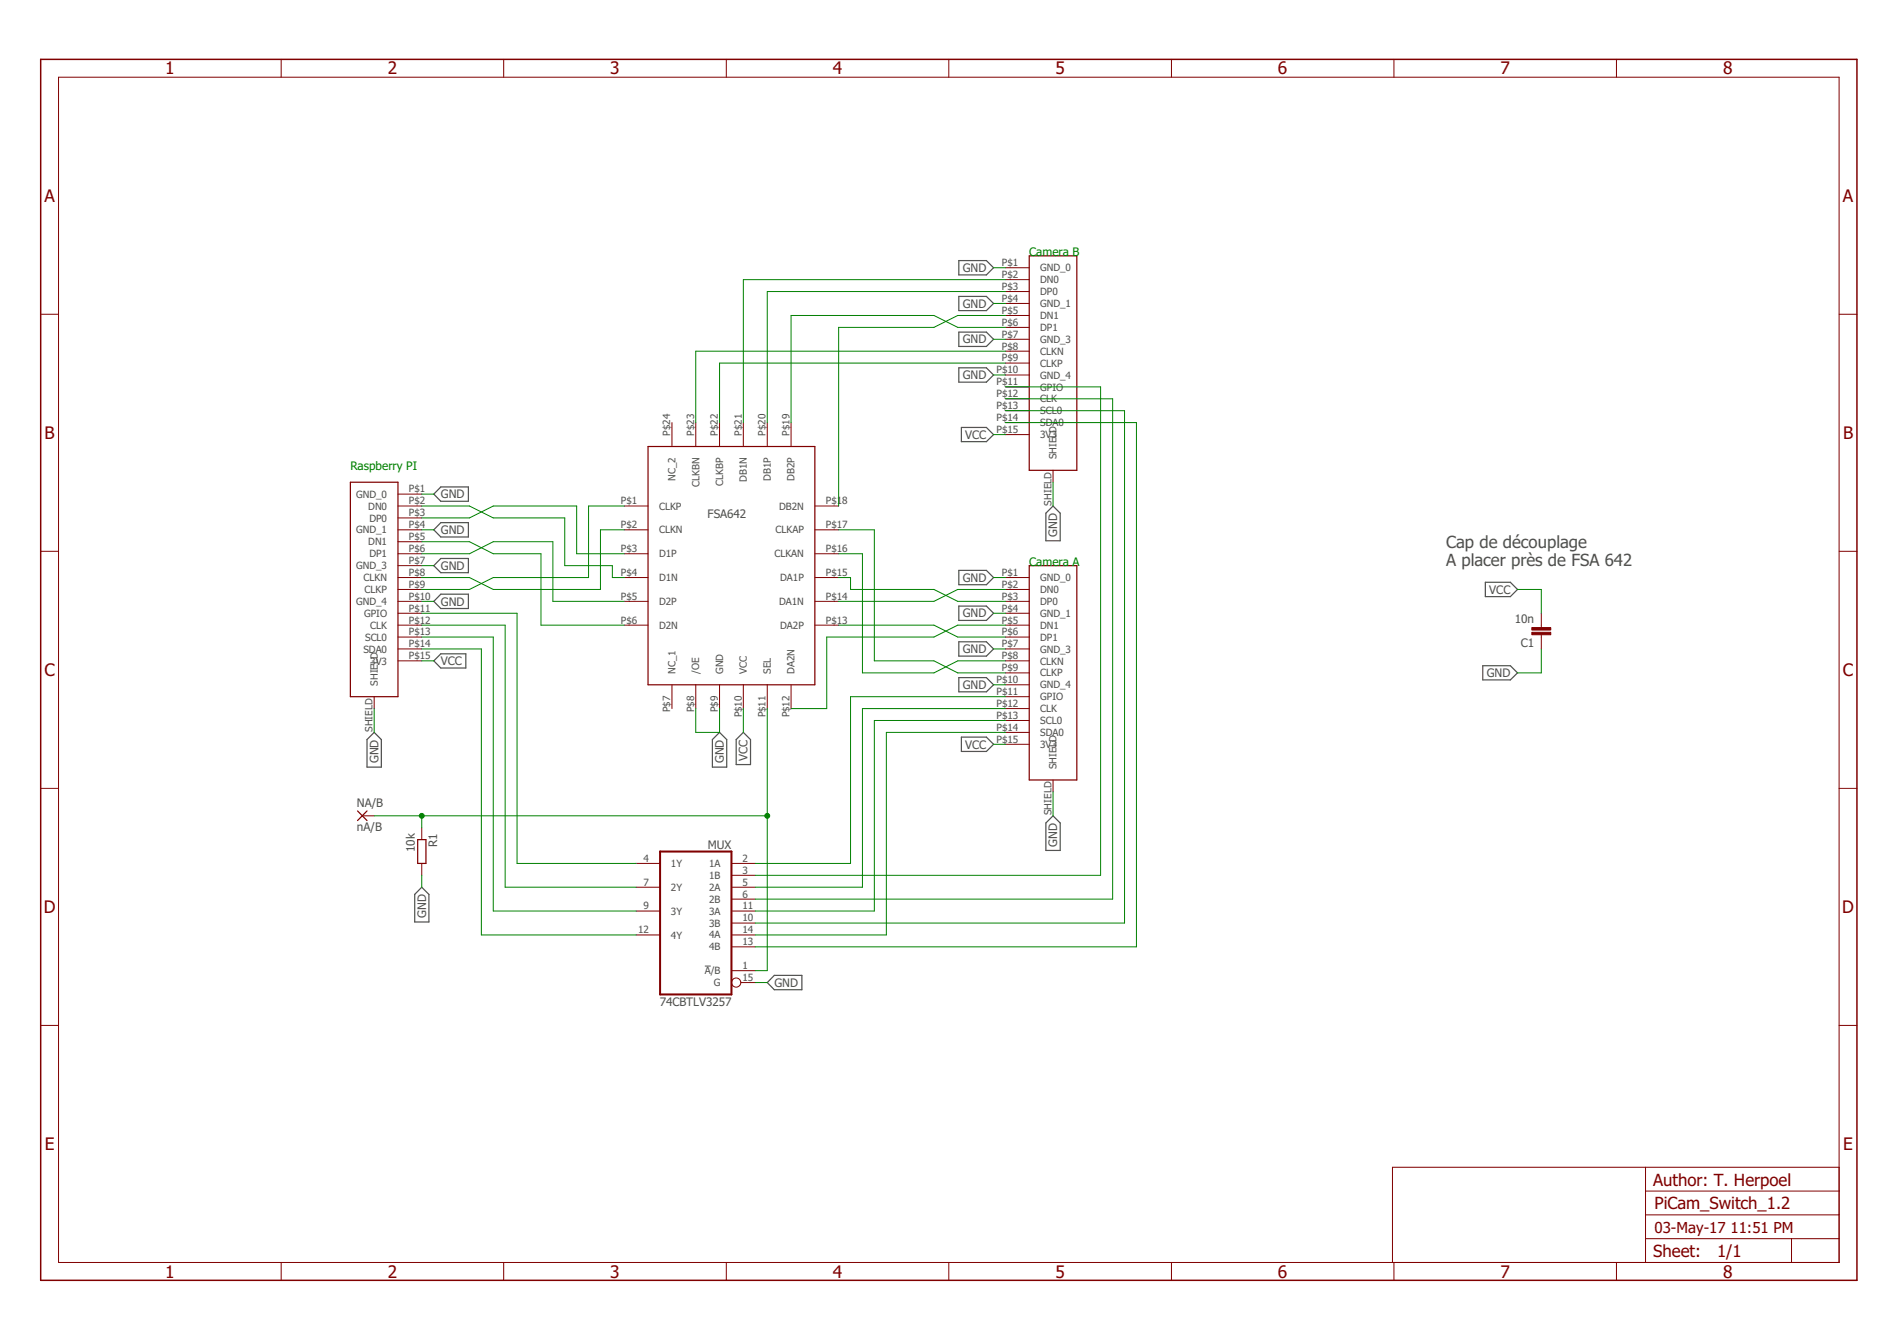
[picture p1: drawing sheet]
<svg xmlns="http://www.w3.org/2000/svg" width="297mm" height="210mm" viewBox="0 0 297 210" stroke-linecap="round" stroke-linejoin="round" font-family="sans-serif">
<path d="M110.4 151.2h.9" fill="none" stroke="#505050" stroke-width=".16"/>
<g fill="none" stroke="#505050" stroke-width=".19">
<path d="M150.1 40.8h4.4l1.1 1.1-1.1 1.1h-4.4zM150.1 46.4h4.4l1.1 1.1-1.1 1.1h-4.4zM150.1 52h4.4l1.1 1.1-1.1 1.1h-4.4zM150.1 57.6h4.4l1.1 1.1-1.1 1.1h-4.4zM69 76.2h4.3v2.3h-4.3l-1.1-1.2zM150.5 66.9h4l1.1 1.1-1.1 1.1h-4zM69 81.8h4.3v2.3h-4.3l-1.1-1.2zM69 87.4h4.3v2.2h-4.3l-1.1-1.1zM69 93h4.3v2.2h-4.3l-1.1-1.1zM150.1 89.3h4.4l1.1 1.1-1.1 1.1h-4.4zM150.1 94.9h4.4l1.1 1.1-1.1 1.1h-4.4zM163.8 80.3l1.1-1.1 1.1 1.1v4.3h-2.2z"/>
<path d="M232.6 91.1h3.9l1.1 1.2-1.1 1.1h-3.9zM58.6 114.6l1.1 1.2v4.3h-2.2v-4.3zM69 102.3h3.9v2.3h-3.9l-1.1-1.2zM111.5 115.8l1.2-1.2 1.1 1.2v4.3h-2.3zM116.4 114.6l1.1 1.2v3.9h-2.2v-3.9zM150.1 100.5h4.4l1.1 1.1-1.1 1.1h-4.4zM150.1 106.1h4.4l1.1 1.1-1.1 1.1h-4.4zM150.5 115.4h4l1.1 1.1-1.1 1.1h-4zM232.2 104.2h4.3l1.1 1.1-1.1 1.1h-4.3zM66 138.9l1.2 1.1v4.3h-2.3v-4.3zM164.9 127.7l1.1 1.1v4.3h-2.2v-4.3zM121.2 152.7h4.4v2.2h-4.4l-1.1-1.1z"/>
</g>
<path d="M161.2 40h7.4v33.6h-7.4zM54.9 75.5h7.4v33.6h-7.4zM101.5 69.9h26.1v37.3h-26.1zM161.2 88.5h7.4v33.6h-7.4zM56 126.9l1.5 1.5M57.5 126.9l-1.5 1.5M65.4 131.4h1.3v3.7h-1.3z" fill="none" stroke="#800000" stroke-width=".19"/>
<g fill="none" stroke="#800000" stroke-width=".16">
<path d="M9.2 12.1h278.8v185.5h-278.8zM44 9.3v2.8M78.9 9.3v2.8M113.7 9.3v2.8M148.6 9.3v2.8M183.4 9.3v2.8M218.3 9.3v2.8M253.1 9.3v2.8M6.4 49.2h2.8M157.4 41.9h3.8M157.4 43.8h3.8M157.4 45.6h3.8"/>
<path d="M157.4 47.5h3.8M157.4 49.4h3.8M157.4 51.2h3.8M157.4 53.1h3.8M157.4 55h3.8M157.4 56.8h3.8M157.4 58.7h3.8M288 49.2h2.8M62.3 79.2h3.7M62.3 77.3h3.7M97.7 79.2h3.8M105.2 66.1v3.8"/>
<path d="M108.9 66.1v3.8M112.7 66.1v3.8M116.4 66.1v3.8M120.1 66.1v3.8M123.9 66.1v3.8M127.6 79.2h3.7M157.4 60.6h3.8M157.4 62.4h3.8M157.4 64.3h3.8M157.4 66.1h3.8M157.4 68h3.8M164.9 73.6v1.9"/>
<path d="M6.4 86.3h2.8M62.3 82.9h3.7M62.3 86.7h3.7M62.3 90.4h3.7M62.3 94.1h3.7M62.3 97.9h3.7M62.3 92.3h3.7M62.3 96h3.7M62.3 99.7h3.7M62.3 81.1h3.7M62.3 84.8h3.7M62.3 88.5h3.7"/>
<path d="M97.7 82.9h3.8M97.7 86.7h3.8M97.7 90.4h3.8M97.7 94.1h3.8M97.7 97.9h3.8M127.6 82.9h3.7M127.6 86.7h3.7M127.6 90.4h3.7M127.6 94.1h3.7M127.6 97.9h3.7M157.4 90.4h3.8M157.4 94.1h3.8"/>
<path d="M157.4 97.9h3.8M157.4 92.3h3.8M157.4 96h3.8M157.4 99.7h3.8M241.3 96v2.2M241.3 99.4v2.2M288 86.3h2.8M58.6 109.1v1.8M62.3 101.6h3.7M62.3 103.4h3.7M105.2 107.2v3.7M108.9 107.2v3.7"/>
<path d="M112.7 107.2v3.7M116.4 107.2v3.7M120.1 107.2v3.7M123.9 107.2v3.7M157.4 101.6h3.8M157.4 103.4h3.8M157.4 105.3h3.8M157.4 107.2h3.8M157.4 109.1h3.8M157.4 110.9h3.8M157.4 112.8h3.8M157.4 114.6h3.8"/>
<path d="M157.4 116.5h3.8M6.4 123.4h2.8M56.7 127.7h1.9M66 129.6v1.8M66 135.1v1.9M99.6 135.1h3.8M99.6 138.9h3.8M114.5 135.1h3.8M114.5 137h3.8M114.5 138.9h3.8M164.9 122.1v1.9M288 123.4h2.8"/>
<path d="M99.6 142.6h3.8M99.6 146.3h3.8M114.5 151.9h3.8M114.5 140.7h3.8M114.5 142.6h3.8M114.5 144.5h3.8M114.5 146.3h3.8M114.5 148.2h3.8M116 153.8h2.3M6.4 160.5h2.8M288 160.5h2.8M44 197.6v2.8"/>
<path d="M78.9 197.6v2.8M113.7 197.6v2.8M148.6 197.6v2.8M183.4 197.6v2.8M218.3 197.6v2.8M253.1 197.6v2.8M257.7 193.9h30.3M257.7 182.7v14.9M257.7 190.2h30.3M257.7 186.4h30.3M280.5 193.9v3.7M288 182.7h-70v14.9"/>
<circle cx="115.3" cy="153.8" r=".72"/>
</g>
<g fill="#800000" stroke="#800000" stroke-width=".16">
<path d="M239.9 98.2h2.9v.4h-2.9z"/>
<path d="M239.9 99h2.9v.4h-2.9z"/>
</g>
<path d="M103.4 133.3h11.1v22.4h-11.1z" fill="none" stroke="#800000" stroke-width=".32"/>
<path d="M6.4 9.3h284.4v191.1h-284.4z" fill="none" stroke="#800000" stroke-width=".23"/>
<g fill="none" stroke="#008000" stroke-width=".16">
<path d="M155.6 41.9h1.8M155.6 47.5h1.8M155.6 53.1h1.8M155.6 58.7h1.8M157.4 56.8h-44.7v9.3M157.4 55h-48.5v11.1M157.4 43.8h-41v22.3M157.4 49.4h-7.4l-3.8 1.8h-14.9v28M157.4 51.2h-7.4l-3.8-1.8h-22.3v16.7M157.4 45.6h-37.3v20.5M66 77.3h1.9M66 79.2h7.5l3.7 1.9h11.2v7.4h7.5v1.9h1.8"/>
<path d="M97.7 79.2h-5.5v11.2h-15l-3.7 1.9h-7.5M155.6 68h1.8M157.4 60.6h14.9v76.4h-54M157.4 62.4h16.8v78.3h-55.9M157.4 64.3h18.7v80.2h-57.8M157.4 66.1h20.5v82.1h-59.6M164.9 75.5v3.7M66 82.9h1.9M66 88.5h1.9M66 94.1h1.9M66 86.7h7.5l3.7-1.9h9.4v9.3h11.1M66 96h15v39.1h18.6"/>
<path d="M66 81.1h7.5l3.7-1.9h13.1v7.5h7.4M66 84.8h7.5l3.7 1.9h7.5v11.2h13M66 97.9h13.1v41h20.5M66 99.7h11.2v42.9h22.4M97.7 82.9h-3.7v9.4h-16.8l-3.7-1.9h-7.5M131.3 82.9h5.6v20.5h9.3l3.8 1.9h7.4M131.3 90.4h1.9v1.9h13l3.8 1.8h7.4M131.3 86.7h3.7v18.6h11.2l3.8-1.9h7.4M131.3 97.9h14.9l3.8 1.8h7.4M155.6 90.4h1.8M155.6 96h1.8M157.4 92.3h-7.4l-3.8 1.8h-14.9"/>
<path d="M157.4 97.9h-7.4l-3.8 1.8h-16.7v11.2h-5.6M237.6 92.3h3.7v3.7M58.6 110.9v3.7M66 101.6h9.4v44.7h24.2M66 103.4h1.9M108.9 110.9v3.7h3.8v-3.7M116.4 110.9v3.7M120.1 110.9v41h-1.8M155.6 101.6h1.8M155.6 107.2h1.8M155.6 116.5h1.8M157.4 114.6h-18.6v31.7h-20.5"/>
<path d="M157.4 110.9h-22.4v28h-16.7M157.4 112.8h-20.5v29.8h-18.6M157.4 109.1h-24.2v26h-14.9M241.3 101.6v3.7h-3.7M58.6 127.7h61.5M66 127.7v1.9M66 137v1.9M164.9 124v3.7M118.3 153.8h1.8"/>
</g>
<g fill="#008000" stroke="#008000" stroke-width=".16">
<circle cx="120.1" cy="127.7" r=".38"/>
<circle cx="66" cy="127.7" r=".38"/>
</g>
<g font-size="2.7" fill="#800000">
<text x="25.9" y="11.6">1</text>
<text x="60.7" y="11.6">2</text>
<text x="95.6" y="11.6">3</text>
<text x="130.4" y="11.6">4</text>
<text x="165.3" y="11.6">5</text>
<text x="200.1" y="11.6">6</text>
<text x="235" y="11.6">7</text>
<text x="269.8" y="11.6">8</text>
<text x="7" y="31.6">A</text>
<text x="288.6" y="31.6">A</text>
<text x="7" y="68.7">B</text>
<text x="288.6" y="68.7">B</text>
<text x="7" y="105.8">C</text>
<text x="288.6" y="105.8">C</text>
<text x="6.9" y="142.9">D</text>
<text x="288.5" y="142.9">D</text>
<text x="7" y="180">E</text>
<text x="288.6" y="180">E</text>
<text x="25.9" y="200">1</text>
<text x="60.7" y="200">2</text>
<text x="95.6" y="200">3</text>
<text x="130.4" y="200">4</text>
<text x="165.3" y="200">5</text>
<text x="200.1" y="200">6</text>
<text x="235" y="200">7</text>
<text x="269.8" y="200">8</text>
</g>
<g font-size="2.6" fill="#505050">
<text x="226.4" y="85.7">Cap de découplage</text>
<text x="226.4" y="88.5">A placer près de FSA 642</text>
</g>
<g font-size="2.6" fill="#800000">
<text x="258.9" y="185.6">Author: T. Herpoel</text>
<text x="259.1" y="189.2">PiCam_Switch_1.2</text>
<text x="258.9" y="196.8">Sheet:</text>
<text x="268.9" y="196.7">1/1</text>
</g>
<g font-size="2.4" fill="#800000">
<text x="259.1" y="193">03-May-17</text>
<text x="271" y="193">11:51 PM</text>
</g>
<g font-size="1.8" fill="#008000">
<text x="161.2" y="40">Camera B</text>
<text x="54.9" y="73.6">Raspberry PI</text>
<text x="161.2" y="88.5">Camera A</text>
</g>
<g font-size="1.8" fill="#505050">
<text x="150.7" y="42.6">GND</text>
<text x="150.7" y="48.2">GND</text>
<text x="150.7" y="53.8">GND</text>
<text x="150.7" y="59.4">GND</text>
<text x="151.1" y="68.7">VCC</text>
<text x="69" y="78">GND</text>
<text x="69" y="83.6">GND</text>
<text x="110.8" y="81.1">FSA642</text>
<text x="69" y="89.2">GND</text>
<text x="165.5" y="84" transform="rotate(-90 165.5 84)">GND</text>
<text x="69" y="94.8">GND</text>
<text x="150.7" y="91.1">GND</text>
<text x="233.2" y="92.9">VCC</text>
<text x="150.7" y="96.7">GND</text>
<text x="237.2" y="97.6">10n</text>
<text x="238.1" y="101.3">C1</text>
<text x="69" y="104.1">VCC</text>
<text x="150.7" y="102.2">GND</text>
<text x="150.7" y="107.8">GND</text>
<text x="232.8" y="106">GND</text>
<text x="59.3" y="119.5" transform="rotate(-90 59.3 119.5)">GND</text>
<text x="113.3" y="119.5" transform="rotate(-90 113.3 119.5)">GND</text>
<text x="117.1" y="119.1" transform="rotate(-90 117.1 119.1)">VCC</text>
<text x="151.1" y="117.2">VCC</text>
<text x="55.9" y="130.1">nA/B</text>
<text x="55.9" y="126.3">NA/B</text>
<text x="64.9" y="133.4" transform="rotate(-90 64.9 133.4)">10k</text>
<text x="68.5" y="132.6" transform="rotate(-90 68.5 132.6)">R1</text>
<text x="110.8" y="132.8">MUX</text>
<text x="165.5" y="132.5" transform="rotate(-90 165.5 132.5)">GND</text>
<text x="66.7" y="143.7" transform="rotate(-90 66.7 143.7)">GND</text>
<text x="121.3" y="154.5">GND</text>
<text x="103.3" y="157.5">74CBTLV3257</text>
</g>
<g font-size="1.6" fill="#505050">
<text x="156.9" y="41.7">P$1</text>
<text x="156.9" y="43.5">P$2</text>
<text x="156.9" y="45.4">P$3</text>
<text x="156.9" y="47.2">P$4</text>
<text x="162.9" y="42.5">GND_0</text>
<text x="162.9" y="44.3">DN0</text>
<text x="162.9" y="46.2">DP0</text>
<text x="156.9" y="49.1">P$5</text>
<text x="156.9" y="51">P$6</text>
<text x="156.9" y="52.8">P$7</text>
<text x="162.9" y="48.1">GND_1</text>
<text x="162.9" y="49.9">DN1</text>
<text x="162.9" y="51.8">DP1</text>
<text x="162.9" y="53.7">GND_3</text>
<text x="156" y="58.4">P$10</text>
<text x="156.9" y="54.7">P$8</text>
<text x="156.9" y="56.6">P$9</text>
<text x="162.9" y="55.5">CLKN</text>
<text x="162.9" y="57.4">CLKP</text>
<text x="162.9" y="59.3">GND_4</text>
<text x="156" y="60.3">P$11</text>
<text x="156" y="62.2">P$12</text>
<text x="156" y="64">P$13</text>
<text x="156" y="65.9">P$14</text>
<text x="162.9" y="61.1">GPIO</text>
<text x="162.9" y="63">CLK</text>
<text x="162.9" y="64.9">SCL0</text>
<text x="105" y="68.2" transform="rotate(-90 105 68.2)">P$24</text>
<text x="108.7" y="68.2" transform="rotate(-90 108.7 68.2)">P$23</text>
<text x="112.4" y="68.2" transform="rotate(-90 112.4 68.2)">P$22</text>
<text x="116.1" y="68.2" transform="rotate(-90 116.1 68.2)">P$21</text>
<text x="119.9" y="68.2" transform="rotate(-90 119.9 68.2)">P$20</text>
<text x="123.6" y="68.2" transform="rotate(-90 123.6 68.2)">P$19</text>
<text x="156" y="67.8">P$15</text>
<text x="162.9" y="66.7">SDA0</text>
<text x="162.9" y="68.6">3V3</text>
<text x="165.5" y="71.9" transform="rotate(-90 165.5 71.9)">SHIELD</text>
<text x="55.8" y="77.9">GND_0</text>
<text x="64" y="77.1">P$1</text>
<text x="105.8" y="75.3" transform="rotate(-90 105.8 75.3)">NC_2</text>
<text x="109.5" y="76.2" transform="rotate(-90 109.5 76.2)">CLKBN</text>
<text x="113.2" y="76" transform="rotate(-90 113.2 76)">CLKBP</text>
<text x="117" y="75.5" transform="rotate(-90 117 75.5)">DB1N</text>
<text x="120.7" y="75.3" transform="rotate(-90 120.7 75.3)">DB1P</text>
<text x="124.4" y="75.3" transform="rotate(-90 124.4 75.3)">DB2P</text>
<text x="55.8" y="83.5">GND_1</text>
<text x="57.7" y="79.8">DN0</text>
<text x="57.8" y="81.6">DP0</text>
<text x="64" y="78.9">P$2</text>
<text x="64" y="80.8">P$3</text>
<text x="64" y="82.7">P$4</text>
<text x="97.2" y="78.9">P$1</text>
<text x="97.2" y="82.7">P$2</text>
<text x="103.2" y="79.8">CLKP</text>
<text x="103.2" y="83.5">CLKN</text>
<text x="121.4" y="83.5">CLKAP</text>
<text x="122" y="79.8">DB2N</text>
<text x="129.3" y="82.7">P$17</text>
<text x="129.3" y="78.9">P$18</text>
<text x="164.6" y="79.1" transform="rotate(-90 164.6 79.1)">SHIELD</text>
<text x="55.8" y="89.1">GND_3</text>
<text x="57.7" y="85.4">DN1</text>
<text x="57.8" y="87.2">DP1</text>
<text x="64" y="84.5">P$5</text>
<text x="64" y="86.4">P$6</text>
<text x="64" y="88.3">P$7</text>
<text x="97.2" y="86.4">P$3</text>
<text x="103.2" y="87.2">D1P</text>
<text x="121.3" y="87.2">CLKAN</text>
<text x="129.3" y="86.4">P$16</text>
<text x="55.8" y="94.7">GND_4</text>
<text x="56.9" y="91">CLKN</text>
<text x="57.1" y="92.8">CLKP</text>
<text x="64" y="90.1">P$8</text>
<text x="64" y="92">P$9</text>
<text x="64" y="93.9">P$10</text>
<text x="64" y="95.7">P$11</text>
<text x="97.2" y="90.1">P$4</text>
<text x="97.2" y="93.9">P$5</text>
<text x="103.2" y="91">D1N</text>
<text x="103.2" y="94.7">D2P</text>
<text x="122" y="94.7">DA1N</text>
<text x="122.2" y="91">DA1P</text>
<text x="129.3" y="93.9">P$14</text>
<text x="129.3" y="90.1">P$15</text>
<text x="156.9" y="90.1">P$1</text>
<text x="156.9" y="92">P$2</text>
<text x="156.9" y="93.9">P$3</text>
<text x="156.9" y="95.7">P$4</text>
<text x="162.9" y="91">GND_0</text>
<text x="162.9" y="92.8">DN0</text>
<text x="162.9" y="94.7">DP0</text>
<text x="57" y="96.6">GPIO</text>
<text x="57.2" y="100.3">SCL0</text>
<text x="58" y="98.4">CLK</text>
<text x="64" y="97.6">P$12</text>
<text x="64" y="99.5">P$13</text>
<text x="64" y="101.3">P$14</text>
<text x="97.2" y="97.6">P$6</text>
<text x="103.2" y="98.4">D2N</text>
<text x="122.2" y="98.4">DA2P</text>
<text x="129.3" y="97.6">P$13</text>
<text x="156.9" y="97.6">P$5</text>
<text x="156.9" y="99.5">P$6</text>
<text x="156.9" y="101.3">P$7</text>
<text x="162.9" y="96.6">GND_1</text>
<text x="162.9" y="98.4">DN1</text>
<text x="162.9" y="100.3">DP1</text>
<text x="56.9" y="102.1">SDA0</text>
<text x="58" y="104">3V3</text>
<text x="59.2" y="107.3" transform="rotate(-90 59.2 107.3)">SHIELD</text>
<text x="64" y="103.2">P$15</text>
<text x="105.8" y="105.5" transform="rotate(-90 105.8 105.5)">NC_1</text>
<text x="109.5" y="105.5" transform="rotate(-90 109.5 105.5)">/OE</text>
<text x="113.2" y="105.5" transform="rotate(-90 113.2 105.5)">GND</text>
<text x="117" y="105.5" transform="rotate(-90 117 105.5)">VCC</text>
<text x="120.7" y="105.5" transform="rotate(-90 120.7 105.5)">SEL</text>
<text x="124.4" y="105.5" transform="rotate(-90 124.4 105.5)">DA2N</text>
<text x="156" y="106.9">P$10</text>
<text x="156.9" y="103.2">P$8</text>
<text x="156.9" y="105.1">P$9</text>
<text x="162.9" y="102.1">GND_3</text>
<text x="162.9" y="104">CLKN</text>
<text x="162.9" y="105.9">CLKP</text>
<text x="162.9" y="107.7">GND_4</text>
<text x="105" y="111.5" transform="rotate(-90 105 111.5)">P$7</text>
<text x="108.7" y="111.5" transform="rotate(-90 108.7 111.5)">P$8</text>
<text x="112.4" y="111.5" transform="rotate(-90 112.4 111.5)">P$9</text>
<text x="116.1" y="112.3" transform="rotate(-90 116.1 112.3)">P$10</text>
<text x="119.9" y="112.3" transform="rotate(-90 119.9 112.3)">P$11</text>
<text x="123.6" y="112.3" transform="rotate(-90 123.6 112.3)">P$12</text>
<text x="156" y="108.8">P$11</text>
<text x="156" y="110.6">P$12</text>
<text x="156" y="112.5">P$13</text>
<text x="162.9" y="109.6">GPIO</text>
<text x="162.9" y="111.5">CLK</text>
<text x="162.9" y="113.3">SCL0</text>
<text x="58.3" y="114.6" transform="rotate(-90 58.3 114.6)">SHIELD</text>
<text x="156" y="114.4">P$14</text>
<text x="156" y="116.2">P$15</text>
<text x="162.9" y="115.2">SDA0</text>
<text x="162.9" y="117.1">3V3</text>
<text x="165.5" y="120.4" transform="rotate(-90 165.5 120.4)">SHIELD</text>
<text x="164.6" y="127.6" transform="rotate(-90 164.6 127.6)">SHIELD</text>
<text x="100.8" y="134.9">4</text>
<text x="105.1" y="135.7">1Y</text>
<text x="111" y="135.7">1A</text>
<text x="111" y="137.6">1B</text>
<text x="116.3" y="134.9">2</text>
<text x="116.3" y="136.8">3</text>
<text x="100.8" y="138.6">7</text>
<text x="100.8" y="142.3">9</text>
<text x="105.1" y="139.4">2Y</text>
<text x="105.1" y="143.2">3Y</text>
<text x="111" y="139.4">2A</text>
<text x="111" y="141.3">2B</text>
<text x="111" y="143.2">3A</text>
<text x="116.3" y="138.6">5</text>
<text x="116.3" y="140.5">6</text>
<text x="116.3" y="142.3">11</text>
<text x="99.9" y="146.1">12</text>
<text x="105.1" y="146.9">4Y</text>
<text x="111" y="145">3B</text>
<text x="111" y="148.8">4B</text>
<text x="111" y="146.9">4A</text>
<text x="116.3" y="144.2">10</text>
<text x="116.3" y="147.9">13</text>
<text x="116.3" y="146.1">14</text>
<text x="110.4" y="152.5">A/B</text>
<text x="111.8" y="154.4">G</text>
<text x="116.3" y="151.7">1</text>
<text x="116.3" y="153.5">15</text>
</g>
</svg>
